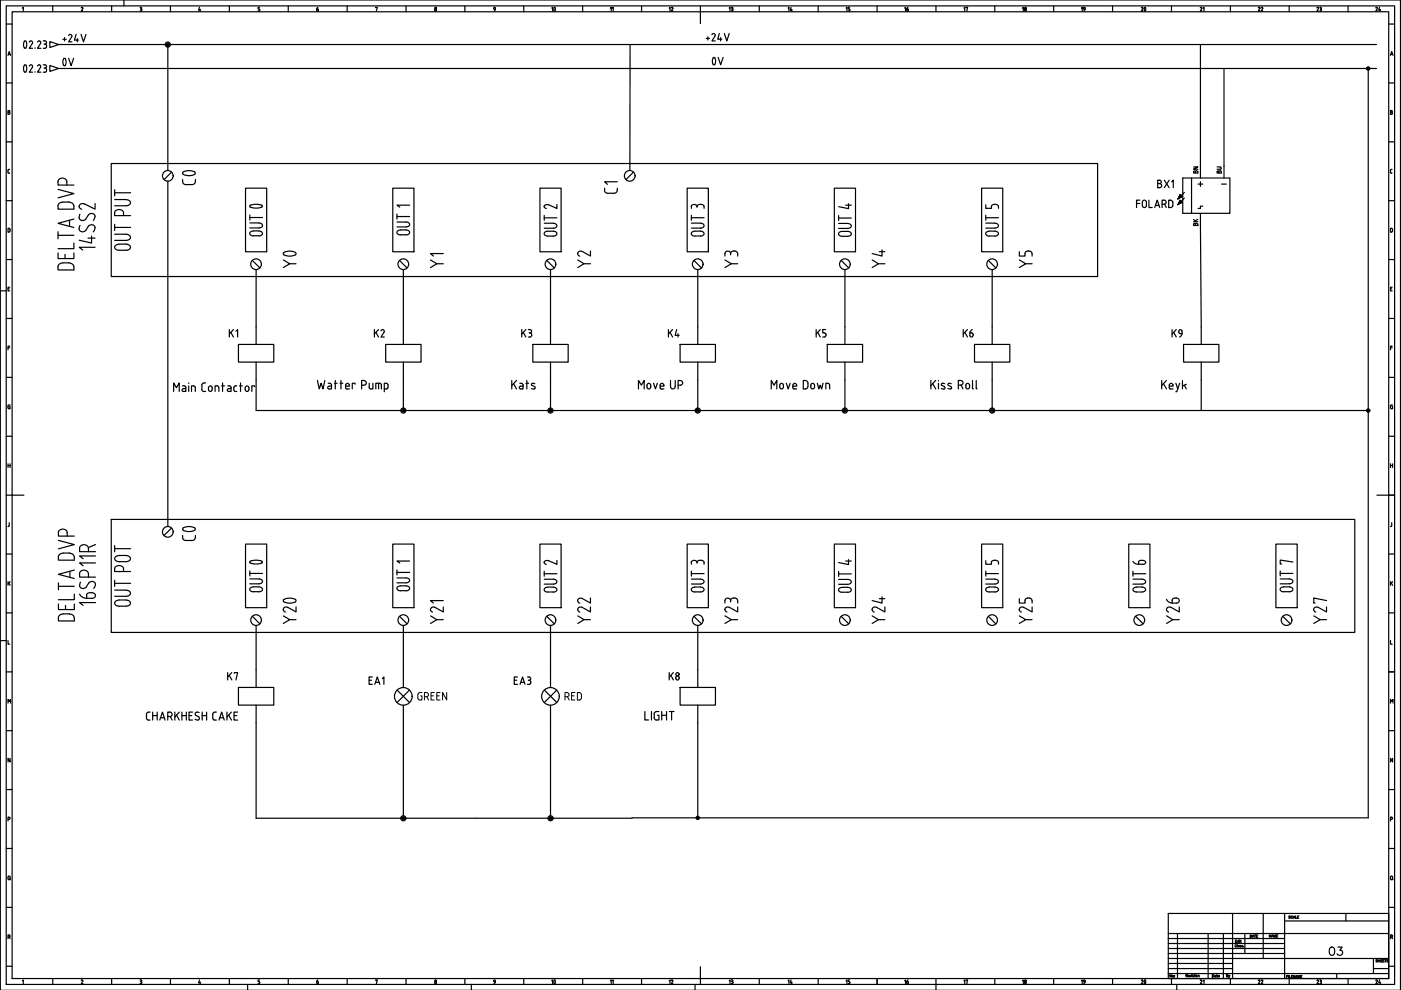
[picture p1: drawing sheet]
<svg xmlns="http://www.w3.org/2000/svg" width="297mm" height="210mm" viewBox="0 0 297 210" stroke-linecap="round" stroke-linejoin="round" font-family="sans-serif">
<!-- layer: 035 -->
<g fill="none" stroke="#000" stroke-width=".25">
<path d="M1.3 5.1h1.3M1.3 17.6h1.3M2.6 2.5h291.8v205h-291.8zM4.8 1.7l.1-.2v.8M11.2 1.2v1.3M17.2 1.7l.2-.2 .2 .1-.4 .7h.4M23.7 1.2v1.3M26.3 0v1.2M29.7 1.5h.2M29.7 2.3h.2M29.8 1.9h.1M29.9 1.5l.1 .2-.1 .2 .2 .3-.2 .1"/>
<path d="M36.1 1.2v1.3M42.3 1.5l-.2 .7h.5M42.4 2v.3M48.6 1.2v1.3M54.7 2.3h.2M54.9 1.9l.2 .2-.2 .2M55 1.5h-.3v.4h.2M61.1 1.2v1.3M73.6 1.2v1.3M79.6 1.6l.4-.1-.2 .8M86.1 1.2v1.3M98.6 1.2v1.3"/>
<path d="M111 1.2v1.3M123.5 1.2v1.3M136 1.2v1.3M148.5 1.2v1.3M161 1.2v1.3M173.5 1.2v1.3M186 1.2v1.3M198.4 1.2v1.3M210.9 1.2v1.3M223.4 1.2v1.3M235.9 1.2v1.3M248.4 1.2v1.3"/>
<path d="M260.9 1.2v1.3M273.3 1.2v1.3M285.8 1.2v1.3M294.4 5.1h1.3M294.4 17.6h1.3M1.3 30.1h1.3M1.9 35.9l-.2 .1v.5l.2 .2M1.9 36.7h.1M1.9 35.9h.1M294.4 30.1h1.3M294.8 23.4l.4 .2-.2 .2 .2 .2-.2 .2h-.2zM294.8 23.8h.2"/>
<path d="M295 35.9l-.1 .1-.1 .5 .2 .2M295 36.7h.2M295 35.9h.2M1.3 42.5h1.3M1.3 55h1.3M294.4 42.5h1.3M294.4 55h1.3M295 48.4l.3 .2-.1 .5-.2 .1M295 48.4h-.2v.8h.2M.1 61.7h1.2M1.3 67.5h1.3M1.7 61.2h.3"/>
<path d="M1.7 73.7h.4M2.1 60.9h-.4v.8h.4M2.1 73.4h-.4v.8M294.4 67.5h1.3M294.8 61.2h.3M294.8 73.7h.4M295.2 60.9h-.4v.8h.4M295.2 73.4h-.4v.8M1.3 80h1.3M1.3 92.5h1.3M294.4 80h1.3M294.4 92.5h1.3"/>
<path d="M294.8 98.3v.8M294.8 98.7h.5M295.1 86.2h.2v.5l-.4-.1-.1-.2M295.3 85.9h-.4l-.1 .5M295.3 98.3v.8M1.3 105h1.3M1.3 117.5h1.3M1.7 111.6h.1M2 110.8v.6M2 111.5l-.2 .1M294.4 105h1.3M294.4 117.5h1.3"/>
<path d="M294.8 111.6h.1M295.1 110.8v.6M295.1 111.5l-.2 .1M.1 135.8h1.2M1.3 129.9h1.3M1.7 135.8v.8h.4M294.4 129.9h1.3M294.8 135.8v.8h.4M294.8 123.3v.8M295 123.6l.3 .5M295.3 123.3l-.5 .5M1.3 142.5h1.3"/>
<path d="M1.3 154.9h1.3M294.4 142.5h1.3M294.4 154.9h1.3M1.3 167.4h1.3M1.3 179.9h1.3M294.4 167.4h1.3M294.4 179.9h1.3M294.8 173.7l.4-.1v-.3l-.4-.1v.9M295.3 160.8v.8l-.5-.8v.8M1.3 192.4h1.3M1.7 198.7h.2M1.9 198.7l.2-.2v-.2l-.4-.1v.8"/>
<path d="M2 198.7l.1 .3M247.7 199h24.7M249.6 197.9v9.6M256.1 197.9v9.6M259.4 197.9v9.6M263.9 197.9v4.3M267.8 193.7v9.5M272.4 195.3h22M285.4 193.7v1.6M294.4 192.4h1.3M294.8 198.7h.2M295 198.7l.3-.2-.1-.2-.4-.1v.8"/>
<path d="M295.1 198.7l.2 .3M.1 210v-210h296.8v210M1.3 204.9h1.3M4.8 207.9l.1-.1v.8M11.2 207.5v1.2M17.2 207.9l.2-.1 .2 .1-.4 .7h.4M23.7 207.5v1.2M29.7 207.8h.2M29.7 208.6h.2M29.8 208.1h.1M29.9 207.8l.1 .2-.1 .1M29.9 208.1l.1 .2"/>
<path d="M30 208.4l-.1 .2M30.1 208.3v.1M36.1 207.5v1.2M42.3 207.8l-.2 .6h.5M42.4 208.2v.4M48.6 207.5v1.2M52.5 208.7v1.3M54.7 208.6h.2M54.9 208.1l.2 .2M55 207.8h-.3v.3h.2M55.1 208.4l-.2 .2M55.1 208.3v.1"/>
<path d="M61.1 207.5v1.2M67.1 208.4l.2 .2 .2-.2M67.2 208.1l.3 .2M67.2 208.1v.3M67.4 207.8l-.3 .3M67.5 208.3v.1M73.6 207.5v1.2M79.6 207.9l.4-.1-.2 .8M86.1 207.5v1.2M92.2 208.3l.1-.2 .2 .2M92.2 208.4l.1 .2 .2-.2M92.2 208.3v.1"/>
<path d="M92.5 208.3v.1M98.6 207.5v1.2M99.9 208.7v1.3M105 208.2l-.2 .4M105 208.2v-.4h-.3v.4h.3M111 207.5v1.2M123.5 207.5v1.2M136 207.5v1.2M147.4 208.7v1.3M148.5 207.5v1.2M161 207.5v1.2M173.5 207.5v1.2"/>
<path d="M186 207.5v1.2M198.4 207.5v2.5M210.9 207.5v1.2M223.4 207.5v1.2M235.9 207.5v1.2M247.7 203.2h13.6M247.7 204.3h13.6M247.7 205.4h13.6M247.7 202.2h24.7M247.7 201.1h24.7M247.7 200h24.7M247.7 206.4h46.7"/>
<path d="M248.4 207.5v1.2M249.5 208.7v1.3M273.3 207.5v1.2M283.4 206.4v1.1M285.8 207.5v1.2M294.5 204.9h1.2"/>
<circle cx="92.3" cy="2.1" r=".21"/>
<circle cx="92.3" cy="1.7" r=".18"/>
<circle cx="92.3" cy="208" r=".18"/>
</g>
<!-- layer: 07 -->
<path d="M1.3 1.2h294.4v207.5h-294.4zM148.5 2.5v2.5M2.6 105h2.5M291.9 105h2.5M247.7 193.7h46.7v13.8h-46.7zM247.7 197.9h46.7M261.3 193.7v13.8M272.4 193.7v13.8M148.5 205v2.5M261.3 203.2h33.1M291.2 203.2v3.2" fill="none" stroke="#000" stroke-width=".25"/>
<!-- layer: 025 -->
<g fill="none" stroke="#000" stroke-width=".25">
<path d="M261.9 199.5h.2M262.2 199.3h-.3v.5h.3M262.6 199.5a.16 .16 0 0 0-.2 .2 .16 .16 0 0 0 .2 .1v-.1M262.6 199.3v.5M262.8 199.3h.1M262.8 199.5v.3M263 199.5h.2M263 199.3l.2 .5M265.1 198.2l.3 .2-.1 .3h-.2zM265.5 198.7l.2-.5 .2 .5M265.6 198.6h.2M265.9 198.2h.4"/>
<path d="M266.1 198.2v.5M266.4 198.5h.2M266.7 198.2h-.3v.5h.3M269.5 198.2v.5l-.4-.5v.5M269.6 198.7l.2-.5 .1 .5M269.6 198.5h.3M270.1 198.7v-.5l.2 .5 .2-.5v.5M270.6 198.4h.2M270.9 198.2h-.3v.5h.3M273.6 194.3l-.3-.1 .3 .4h-.4M274.1 194.3l-.2-.1-.2 .2 .1 .3 .3-.1M274.2 194.7l.2-.5 .2 .5"/>
<path d="M274.2 194.5h.3M274.7 194.2v.5h.3M275.1 194.4h.2M275.4 194.2h-.3v.5h.3M248.4 206.7v.5l-.4-.5v.5M249 206.8h.1M249 207.1h.1M251.5 206.8h.2l.1-.1-.3-.1v.5M251.6 206.8l.2 .3M251.9 206.9h.3l-.1-.1a.16 .16 0 0 0-.2 .2 .16 .16 0 0 0 .3 .1v-.1M252.3 206.8l.2 .3 .1-.3M257.8 206.9v-.1a.18 .18 0 0 0-.3 .2 .16 .16 0 0 0 .3 .1"/>
<path d="M257.8 206.8v.4M257.9 206.8h.2M258 206.7l.1 .5M262.2 200.4a.18 .18 0 0 0-.2-.1 .18 .18 0 0 0-.2 .2v.1a.18 .18 0 0 0 .2 .2 .18 .18 0 0 0 .2-.1M262.4 200.6l.2-.1v.3M262.4 200.3v.5M262.8 200.6h.3l-.1-.1a.16 .16 0 0 0-.2 .1 .16 .16 0 0 0 .1 .2 .16 .16 0 0 0 .2-.1M263.5 200.5a.17 .17 0 0 0-.3 .1 .18 .18 0 0 0 .3 .2v-.1M263.7 200.7h.1M272.8 207.1h.2M273.1 206.8h-.3v.5M273.2 206.8v.5"/>
<path d="M273.4 206.8v.5h.3M273.8 207.1h.2M274.1 206.8h-.3v.5h.3M274.6 206.8v.5l-.4-.5v.5M274.7 207.3l.2-.5 .2 .5M274.8 207.2h.2M275.2 207.3v-.5l.2 .5 .2-.5v.5M275.8 207.1h.2M276.1 206.8h-.3v.5h.3M292 203.5h-.3l.3 .3-.1 .2-.2-.1M292.2 203.5v.5M292.2 203.7h.4"/>
<path d="M292.6 203.5v.5M292.7 203.7h.2M293.1 203.5h-.4v.5h.4M293.2 203.7h.2M293.5 203.5h-.3v.5h.3M293.6 203.5h.3M293.7 203.5v.5M294.3 203.5h-.3l.3 .3-.1 .2-.2-.1"/>
<circle cx="248.7" cy="207" r=".16"/>
</g>
<g fill="none" stroke="#000" stroke-width=".25">
<path d="M12.5 9.4h279.3M12.5 14.5h279.3M35.6 9.4v26.8M254.5 9.4v25.8M259.5 14.5v20.7M290.1 14.5v72.5h-79.7M54.3 57.1v12.2M85.5 57.1v12.2M116.7 57.1v12.2M147.9 57.1v12.2M179.1 57.1v12.2M210.4 57.1v12.2"/>
<path d="M254.5 47.7l.2 21.6M54.3 80.5v6.5h156.1v-6.5M85.5 80.5v6.5M116.7 80.5v6.5M147.9 80.5v6.5M179.1 80.5v6.5M254.7 80.5v6.5M290.1 87v86.4h-156.1M54.3 132.6v9.4M85.5 132.6v9.4M116.7 132.6v9.4M147.9 132.6v9.4"/>
<path d="M54.3 153.2v20.3h31.2M85.5 153.2v20.3h31.2M116.7 153.2v20.3h17.3M147.9 153.2v20.2"/>
</g>
<!-- layer: SYMS -->
<g fill="none" stroke="#000" stroke-width=".25">
<path d="M23.6 34.7h209.1v23.9h-209.1zM52.1 39.9h4.4v13.5h-4.4zM83.3 39.9h4.5v13.5h-4.5zM114.5 39.9h4.5v13.5h-4.5zM134.3 36.5l-1.6 1.6M145.7 39.9h4.5v13.5h-4.5zM176.9 39.9h4.5v13.5h-4.5zM208.1 39.9h4.5v13.5h-4.5zM250.8 37.7h10v7.5h-10zM252.6 37.7v7.5M254 39h1M254.5 38.5v1"/>
<path d="M259 39h1M53.5 55.2l1.6 1.6M84.7 55.2l1.6 1.6M115.9 55.2l1.6 1.6M147.1 55.2l1.6 1.6M178.4 55.2l1.5 1.6M209.6 55.2l1.5 1.6M255 43.7h-.5v.5h-.5M50.6 73h7.4v3.8h-7.4zM54.3 69.3v3.7M54.3 76.8v3.7M81.8 73h7.5v3.8h-7.5z"/>
<path d="M85.5 69.3v3.7M85.5 76.8v3.7M113 73h7.5v3.8h-7.5zM116.7 69.3v3.7M116.7 76.8v3.7M144.2 73h7.5v3.8h-7.5zM147.9 69.3v3.7M147.9 76.8v3.7M175.4 73h7.5v3.8h-7.5zM179.1 69.3v3.7M179.1 76.8v3.7M206.6 73h7.5v3.8h-7.5z"/>
<path d="M210.4 69.3v3.7M210.4 76.8v3.7M250.9 73h7.5v3.8h-7.5zM254.7 69.3v3.7M254.7 76.8v3.7M23.6 110.1h263.6v24h-263.6zM52.1 115.4h4.4v13.4h-4.4zM83.3 115.4h4.5v13.4h-4.5zM114.5 115.4h4.5v13.4h-4.5zM145.7 115.4h4.5v13.4h-4.5zM176.9 115.4h4.5v13.4h-4.5zM208.1 115.4h4.5v13.4h-4.5z"/>
<path d="M239.3 115.4h4.5v13.4h-4.5zM270.5 115.4h4.5v13.4h-4.5zM53.5 130.7l1.6 1.6M84.7 130.7l1.6 1.6M115.9 130.7l1.6 1.6M147.1 130.7l1.6 1.6M178.4 130.7l1.5 1.6M209.6 130.7l1.5 1.6M240.8 130.7l1.6 1.6M272 130.7l1.6 1.6M50.6 145.8h7.4v3.7h-7.4zM54.3 142v3.8"/>
<path d="M54.3 149.5v3.7M84.2 146.3l2.6 2.6M85.5 142v3.8M85.5 149.5v3.7M86.8 146.3l-2.6 2.6M115.4 146.3l2.7 2.6M116.7 142v3.8M116.7 149.5v3.7M118.1 146.3l-2.7 2.6M144.2 145.8h7.5v3.7h-7.5zM147.9 142v3.8M147.9 149.5v3.7"/>
<circle cx="35.6" cy="9.5" r=".54"/>
<circle cx="35.6" cy="9.5" r=".33"/>
<circle cx="35.6" cy="9.5" r=".16"/>
<circle cx="290.1" cy="14.5" r=".35"/>
<circle cx="290.1" cy="14.5" r=".12"/>
<circle cx="290.1" cy="14.5" r=".22"/>
<circle cx="133.5" cy="37.3" r="1.13"/>
<circle cx="54.3" cy="56" r="1.13"/>
<circle cx="85.5" cy="56" r="1.13"/>
<circle cx="116.7" cy="56" r="1.13"/>
<circle cx="147.9" cy="56" r="1.13"/>
<circle cx="179.1" cy="56" r="1.13"/>
<circle cx="210.4" cy="56" r="1.13"/>
<circle cx="85.5" cy="87" r=".54"/>
<circle cx="85.5" cy="87" r=".33"/>
<circle cx="85.5" cy="87" r=".16"/>
<circle cx="116.7" cy="87" r=".54"/>
<circle cx="116.7" cy="87" r=".33"/>
<circle cx="116.7" cy="87" r=".16"/>
<circle cx="147.9" cy="87" r=".54"/>
<circle cx="147.9" cy="87" r=".33"/>
<circle cx="147.9" cy="87" r=".16"/>
<circle cx="179.1" cy="87" r=".54"/>
<circle cx="179.1" cy="87" r=".33"/>
<circle cx="179.1" cy="87" r=".16"/>
<circle cx="210.4" cy="87" r=".54"/>
<circle cx="210.4" cy="87" r=".33"/>
<circle cx="210.4" cy="87" r=".16"/>
<circle cx="290.1" cy="87" r=".35"/>
<circle cx="290.1" cy="87" r=".12"/>
<circle cx="290.1" cy="87" r=".22"/>
<circle cx="54.3" cy="131.5" r="1.13"/>
<circle cx="85.5" cy="131.5" r="1.13"/>
<circle cx="116.7" cy="131.5" r="1.13"/>
<circle cx="147.9" cy="131.5" r="1.13"/>
<circle cx="179.1" cy="131.5" r="1.13"/>
<circle cx="210.4" cy="131.5" r="1.13"/>
<circle cx="241.6" cy="131.5" r="1.13"/>
<circle cx="272.8" cy="131.5" r="1.13"/>
<circle cx="85.5" cy="147.6" r="1.87"/>
<circle cx="116.7" cy="147.6" r="1.87"/>
<circle cx="85.5" cy="173.5" r=".54"/>
<circle cx="85.5" cy="173.5" r=".33"/>
<circle cx="85.5" cy="173.5" r=".16"/>
<circle cx="116.7" cy="173.5" r=".54"/>
<circle cx="116.7" cy="173.5" r=".33"/>
<circle cx="116.7" cy="173.5" r=".16"/>
<circle cx="147.9" cy="173.4" r=".35"/>
<circle cx="147.9" cy="173.4" r=".12"/>
<circle cx="147.9" cy="173.4" r=".22"/>
</g>
<!-- layer: TAGS -->
<g fill="none" stroke="#000" stroke-width=".25">
<path d="M24.3 49.7h2.4a.73 .73 0 0 1 .9 .9l-.9 .4h-2.4M24.3 40.2v1.3M24.3 47.6v1.3M24.3 48.2h3.4M24.3 42.3h2.4M24.3 40.9h3.4M25.2 51.8a.73 .73 0 0 0-.8 .9l.8 .4M25.3 51.8h1.4M26.2 45.7v-.6a1.01 1.01 0 0 0-.9-.7 1.01 1.01 0 0 0-1 .7v.6h3.4M26.7 51.8a.73 .73 0 0 1 .9 .9l-.5 .3-1.8 .1M26.7 42.3a.73 .73 0 0 1 .9 .9l-.9 .4h-2.4M53 45.6v1.1"/>
<path d="M53 48.3h1.9M53 47.3h1.9M53 46.1h2.7M53 43.6l.6-.2 .9-.1 1 .2 .1 .2a2.37 2.37 0 0 1-2.7 0zM53.7 50h1.2M54.9 49h-1.2a.55 .55 0 0 0-.8 .5 .55 .55 0 0 0 .8 .5M84.2 45.4v1M84.2 48.1h1.9M84.2 47.1h1.9M84.2 45.9h2.7M84.9 49.8h1.2M86.1 48.8a.55 .55 0 0 1 .8 .5 .55 .55 0 0 1-.8 .5"/>
<path d="M86.1 47.1a.55 .55 0 0 1 .8 .5 .55 .55 0 0 1-.8 .5M86.1 48.7l-1.2 .1a.55 .55 0 0 0-.8 .5 .55 .55 0 0 0 .8 .5M86.9 43.5h-2.7l.6 .4M115.4 45.7v1M115.4 48.4h1.9M115.4 47.3h1.9M115.4 46.2h2.7M117.3 49a.55 .55 0 0 1 .8 .5 .55 .55 0 0 1-.8 .6M117.3 47.3a.55 .55 0 0 1 .8 .6 .55 .55 0 0 1-.8 .5M117.3 49h-1.2a.55 .55 0 0 0-.7 .5 .55 .55 0 0 0 .7 .6h1.2M118.1 43.3v.9l-1.8-.8a.49 .49 0 0 0-.7 0 .49 .49 0 0 0 0 .7l.2 .1M146.6 47.3h1.9a.55 .55 0 0 1 .8 .5 .55 .55 0 0 1-.8 .6h-1.9"/>
<path d="M146.6 43.8v.4M146.6 45.6v1.1M146.6 46.2h2.7M147.3 49a.55 .55 0 0 0-.7 .5 .55 .55 0 0 0 .7 .6M147.3 49h1.2M147.8 43.8v.2M148.4 43.3l-.3 .1-.3 .4a.65 .65 0 0 0-.6-.5 .65 .65 0 0 0-.6 .5M148.4 43.3h.3M148.5 49a.55 .55 0 0 1 .8 .5 .55 .55 0 0 1-.8 .6l-1.2-.1M148.7 43.3l.3 .1 .3 .4M149.3 43.8v.4M177.8 47.4h1.9a.55 .55 0 0 1 .8 .5 .55 .55 0 0 1-.8 .5h-1.9"/>
<path d="M177.8 45.7v1.1M177.8 46.2h2.7M178.5 49.1a.55 .55 0 0 0-.7 .5 .55 .55 0 0 0 .7 .5M178.5 49.1h1.2a.55 .55 0 0 1 .8 .5 .55 .55 0 0 1-.8 .5h-1.2M179.3 43.5h1.2M179.9 43.2v1l-2.1-.4M209 47.3h1.9a.55 .55 0 0 1 .8 .5 .55 .55 0 0 1-.8 .6h-1.9M209 43.4v.8h1.2v-.4M209 45.6v1.1M209 46.2h2.7M209.7 49a.55 .55 0 0 0-.7 .5 .55 .55 0 0 0 .7 .6l1.3-.1a.55 .55 0 0 0 .7-.5 .55 .55 0 0 0-.8-.5M209.7 49h1.3"/>
<path d="M210.8 43.3l-.3 .1-.3 .4M210.8 43.3h.3M211.1 43.3l.3 .1 .3 .4M211.7 43.8v.4M24.3 115.7v1.3M24.3 116.3h3.4M25.2 117.8a.73 .73 0 0 0-.8 .9l.8 .4M25.3 117.8h1.4a.73 .73 0 0 1 .9 .9l-.5 .3-1.8 .1M53.1 119l1.4-.2 1 .2M53.1 119l-.1 .3 .6 .2 .9 .1 1-.2M86.9 119h-2.7l.6 .4M118.1 118.8v.9l-1.8-.8a.49 .49 0 0 0-.7 0 .49 .49 0 0 0 0 .7l.2 .1"/>
<path d="M146.6 119.2a.65 .65 0 0 1 .6-.4 .65 .65 0 0 1 .6 .4M146.6 119.2v.4M147.8 119.2a.79 .79 0 0 1 .9-.4 .79 .79 0 0 1 .6 .8M147.8 119.2v.2M179.3 119h1.2M179.9 118.6v1.1l-2.1-.4M209 118.9v.7h1.2v-.4a.86 .86 0 0 1 1.5 0v.4M240.2 119a1.4 1.4 0 0 0 1.2 .7M242 118.8l-.5 .1-.1 .3M242 118.8h.3M242.3 118.8l.5 .2 .1 .2-.3 .4h-1.2v-.4M274.1 119.2l-2.7-.5v.9h.3"/>
<path d="M24.3 125.1h2.4M24.3 123.7h3.4M24.3 123v1.3M25.2 127.2a.73 .73 0 0 0-.8 .9l.8 .4M25.3 127.2h1.4a.73 .73 0 0 1 .9 .9l-.5 .4h-1.8M26.2 121.2v-.6a1.01 1.01 0 0 0-.9-.7 1.01 1.01 0 0 0-1 .6v.7h3.4M26.7 125.1a.73 .73 0 0 1 .9 .9l-.9 .4h-2.4M53 123.8h1.9M53 122.7h1.9M53 121.6h2.7M53 121.1v1M53.7 124.4a.55 .55 0 0 0-.8 .6 .55 .55 0 0 0 .8 .5h1.2"/>
<path d="M53.7 124.4h1.2M84.2 123.6h1.9M84.2 122.5h1.9M84.2 121.4h2.7M84.2 120.8v1.1M84.9 124.2a.55 .55 0 0 0-.8 .5 .55 .55 0 0 0 .8 .6l1.2-.1M84.9 124.2h1.2M86.1 124.2a.55 .55 0 0 1 .8 .5 .55 .55 0 0 1-.8 .6M86.1 122.5a.55 .55 0 0 1 .8 .6 .55 .55 0 0 1-.8 .5M115.4 123.8h1.9M115.4 122.8h1.9M115.4 121.6h2.7"/>
<path d="M115.4 121.1v1.1M116.1 124.5a.55 .55 0 0 0-.7 .5 .55 .55 0 0 0 .7 .5h1.2M116.1 124.5h1.2M117.3 124.5a.55 .55 0 0 1 .8 .5 .55 .55 0 0 1-.8 .5M117.3 122.8a.55 .55 0 0 1 .8 .5 .55 .55 0 0 1-.8 .5M146.6 122.8h1.9a.55 .55 0 0 1 .8 .5 .55 .55 0 0 1-.8 .5h-1.9M146.6 121.6h2.7M146.6 121.1v1.1M147.3 124.5a.55 .55 0 0 0-.7 .5 .55 .55 0 0 0 .7 .5M147.3 124.5h1.2a.55 .55 0 0 1 .8 .5 .55 .55 0 0 1-.8 .5h-1.2M177.8 122.9h1.9a.55 .55 0 0 1 .8 .5 .55 .55 0 0 1-.8 .5h-1.9M177.8 121.7h2.7"/>
<path d="M177.8 121.2v1M178.5 124.5a.55 .55 0 0 0-.7 .6 .55 .55 0 0 0 .7 .5M178.5 124.5h1.3M179.7 124.5a.55 .55 0 0 1 .8 .6 .55 .55 0 0 1-.8 .5h-1.2M209 122.8h1.9a.55 .55 0 0 1 .8 .5 .55 .55 0 0 1-.8 .5h-1.9M209 121.6h2.7M209 121.1v1.1M209.2 124.6l1.7-.1a.55 .55 0 0 1 .8 .5 .55 .55 0 0 1-.7 .5h-1.3a.52 .52 0 0 1-.6-.2 .52 .52 0 0 1 .1-.7zM240.2 123.8h2M240.2 122.8h2M240.2 121.6h2.7M240.2 121.1v1.1"/>
<path d="M242.1 124.5a.55 .55 0 0 1 .8 .5 .55 .55 0 0 1-.8 .5M242.1 122.8a.55 .55 0 0 1 .8 .5 .55 .55 0 0 1-.8 .5M242.2 124.5h-1.2a.55 .55 0 0 0-.8 .5 .55 .55 0 0 0 .8 .5h1.2M271.4 123.8h2M271.4 122.7h2M271.4 121.6h2.7M271.4 121.1v1M272.2 124.4a.55 .55 0 0 0-.8 .6 .55 .55 0 0 0 .8 .5h1.2M272.2 124.4h1.2M273.4 124.4a.55 .55 0 0 1 .7 .6 .55 .55 0 0 1-.7 .5M273.4 122.7a.55 .55 0 0 1 .7 .6 .55 .55 0 0 1-.7 .5"/>
</g>
<!-- layer: MISC -->
<g fill="none" stroke="#000" stroke-width=".25">
<path d="M12.3 38.5a.97 .97 0 0 1 .9-.7 .97 .97 0 0 1 1 .7M12.3 38.5v.7h3.4M14.2 38.5v.7M12.3 53.6v1.2h3.4v-1.2M12.3 40.2l3.4 .8-3.4 1M12.3 49.9h3.4M12.3 49.1v1.5M13.3 55.8a.94 .94 0 0 0-1 .8v.6h3.4v-.6M13.3 42.9a.94 .94 0 0 0-1 .8v.6h3.4v-.6M13.3 55.7h1.3M13.3 42.8h1.3M13.8 53.9v.9"/>
<path d="M14.6 55.8a.94 .94 0 0 1 1 .8M14.6 42.9a.94 .94 0 0 1 1 .8M14.7 46.7v1.3M15.7 51.5v1.2h-3.4M15.7 46.4l-3.4 .9 3.4 .9M17 47.8a.8 .8 0 0 0 0 1.2 .8 .8 0 0 0 1.2-.2M17 45.4a.8 .8 0 0 0 0 1.2 .8 .8 0 0 0 1.2-.2M18.7 50.5h1.5M18.7 48a.81 .81 0 0 1 1.3-.1 .81 .81 0 0 1-.2 1.3M18.7 45.6a.8 .8 0 0 1 1.3-.1 .8 .8 0 0 1-.2 1.2M18.7 48l-.5 .8M18.7 45.6l-.5 .8"/>
<path d="M19.4 50v1.5l-2.6-.6M20.2 52.4h-3.4l.7 .6M20.2 43.1v1.2l-2.3-1a.65 .65 0 0 0-1 .1 .65 .65 0 0 0 .4 1M16.9 116.2v.8h3.3M20.2 119.4h-3.3l.7 .6M20.2 117.9h-3.3l.7 .6M20.2 115.5l-1.4 .6M16.9 121.6v.8h3.3M18.4 126.9h1.1M18.8 123.6a.8 .8 0 0 1 1.3-.1 .8 .8 0 0 1-.2 1.3M19.1 125.7a.7 .7 0 0 1 .9 .1 .7 .7 0 0 1 0 .9l-.5 .2M20.2 127.8h-3.3l.7 .6"/>
</g>
<!-- layer: DESC -->
<g fill="none" stroke="#000" stroke-width=".25">
<path d="M36.8 83v-1.8l.6 1 .6-1v1.8M38.7 81.8l.5 .1 .2 .3v.8h-.5a.3 .3 0 0 1-.3-.3 .3 .3 0 0 1 .3-.3h.5M40 81.2v.1M40 81.8v1.2M40.6 83v-1.2l.7 .2 .1 1M42.8 82.6l.2 .4h.6M42.8 81.7v.8M43.6 81.2l-.6 .1-.2 .4M44.3 82a.39 .39 0 0 1 .4-.2 .39 .39 0 0 1 .3 .4v.4a.39 .39 0 0 1-.4 .4 .39 .39 0 0 1-.4-.4zM46 81.8l.3 .2 .1 1M46 81.8h-.4v1.2M47 81.8h.6"/>
<path d="M47.2 81.2v1.8M48.3 81.8l.5 .1 .2 .3v.8h-.5a.3 .3 0 0 1-.3-.3 .3 .3 0 0 1 .3-.3h.5M49.6 82.7l.2 .3h.4M50.2 81.8l-.6 .2v.7M50.8 81.8h.6M51 81.2v1.8M52 82a.39 .39 0 0 1 .5-.2 .39 .39 0 0 1 .3 .4v.4a.39 .39 0 0 1-.4 .4 .39 .39 0 0 1-.4-.4zM54 82v-.2h-.6v1.2M67.3 80.7l.4 1.8 .4-1.2 .4 1.2 .4-1.8M69.6 81.3h.3M69.9 81.3l.3 .2 .1 1h-.5a.3 .3 0 0 1-.3-.3 .3 .3 0 0 1 .3-.3h.5M70.9 81.3h.6"/>
<path d="M71.1 80.7v1.8M72.1 81.3h.6M72.3 80.7v1.8M73.3 82.2l.1 .2 .7 .1M74.1 81.7a.39 .39 0 0 0-.4-.4 .39 .39 0 0 0-.4 .4v.5M74.1 81.7v.2h-.8M75.3 81.5v-.2h-.6v1.2M76.7 81.7h.5a.51 .51 0 0 0 .5-.5 .51 .51 0 0 0-.5-.5h-.5v1.8M78.3 81.3v.8M79.1 81.3v1.2l-.7-.1-.1-.3M79.7 82.5v-1.2h.8l.3 .2 .1 1M80.3 81.3v1.2"/>
<path d="M81.5 82.5h.4M81.9 81.3l.3 .2 .1 .6-.4 .4M81.9 81.3h-.4v1.8M108.5 80.7v1.8M108.9 81.3l.6 1.2M109.5 80.7l-1 1.1M110.2 81.3h.5l.2 .3v.9h-.5a.3 .3 0 0 1-.3-.3 .3 .3 0 0 1 .3-.3h.5M111.5 81.3h.6M111.7 80.7v1.8M112.7 82.4l.6 .1M112.8 81.7l.6 .3M113.3 82l.2 .3-.3 .2"/>
<path d="M113.4 81.4l-.6-.1v.4M135.4 82.5v-1.8l.6 1 .6-1v1.8M137.2 81.5a.39 .39 0 0 1 .5-.2 .39 .39 0 0 1 .3 .4v.4a.39 .39 0 0 1-.4 .4 .39 .39 0 0 1-.4-.4zM138.6 81.3l.4 1.2 .4-1.2M139.9 82.2l.2 .2 .7 .1M140.7 81.7a.39 .39 0 0 0-.3-.4 .39 .39 0 0 0-.4 .4v.5M140.8 81.7v.2h-.8M142.2 80.7v1.3a.5 .5 0 0 0 .5 .5 .5 .5 0 0 0 .5-.5v-1.3M143.8 81.7h.5M144.2 80.7a.5 .5 0 0 1 .5 .5 .5 .5 0 0 1-.5 .5M144.3 80.7h-.5v1.8M163.5 82.5v-1.8l.6 1 .6-1v1.8"/>
<path d="M165.4 81.5a.39 .39 0 0 1 .4-.2 .39 .39 0 0 1 .3 .4v.4a.39 .39 0 0 1-.4 .4 .39 .39 0 0 1-.4-.4zM166.7 81.3l.4 1.2 .4-1.2M168.1 82.2l.1 .2 .7 .1M168.9 81.7a.39 .39 0 0 0-.4-.4 .39 .39 0 0 0-.4 .4v.5M168.9 81.7v.2h-.8M170.7 80.7l.5 .3 .1 .9M170.8 80.7h-.5v1.8h.5M171.3 81.9l-.3 .5-.3 .1M172 81.5a.39 .39 0 0 1 .4-.2 .39 .39 0 0 1 .3 .4v.4a.39 .39 0 0 1-.4 .4 .39 .39 0 0 1-.4-.4zM173.3 81.3l.3 1.2 .3-.8 .3 .8 .3-1.2M175.9 81.6l-.2-.3h-.6v1.2M175.9 81.6v.9"/>
<path d="M197.4 80.7v1.8M197.8 81.3l.6 1.2M198.4 80.7l-1 1.1M199 80.7v.1M199 81.3v1.2M200.3 81.4l-.5-.1-.2 .2 .1 .2 .6 .4v.3h-.7M201.7 81.4l-.5-.1-.2 .2 .1 .2 .6 .4v.3h-.7M203.2 81.7h.5a.5 .5 0 0 0 .5-.5 .5 .5 0 0 0-.5-.5h-.5v1.8M203.8 81.7l.4 .8M204.8 81.7a.39 .39 0 0 1 .4-.4 .39 .39 0 0 1 .4 .4v.4a.4 .4 0 0 1-.4 .4 .4 .4 0 0 1-.4-.4M204.8 81.7v.4M206.2 80.7v1.6l.2 .2"/>
<path d="M207 80.7v1.6l.2 .2M246.3 80.7v1.8M246.7 81.3l.6 1.2M247.3 80.7l-1 1.1M247.9 81.9h.8a.42 .42 0 0 0-.3-.6 .42 .42 0 0 0-.5 .4v.5l.1 .2 .7 .1M249.3 81.3l.4 1.2M250.1 81.3l-.6 1.8h-.2M250.7 80.7v1.8M251.1 81.7l.4 .8M251.5 81.5l-.8 .4M31.1 151.4v.9M31.1 152.3l.2 .3 .5 .1"/>
<path d="M31.5 151l-.4 .2v.2M31.5 151h.3M32.4 151v1.7M32.4 151.7h.9M33.3 151v1.7M33.9 152.7l.5-1.7 .6 1.7M34 152.2h.8M35.6 151.9h.4a.48 .48 0 0 0 .5-.4 .48 .48 0 0 0-.5-.5h-.4v1.7M36.1 151.9l.4 .8M37.1 151v1.7M37.4 151.6l.6 1.1M38 151l-.9 1"/>
<path d="M38.6 151.7h.9M38.6 151v1.7M39.5 151v1.7M40.1 151.7h.5M40.8 151h-.7v1.7h.7M41.7 151l-.3 .1v.4l.7 .5a.43 .43 0 0 1 .1 .6 .43 .43 0 0 1-.7 0l-.1-.1M41.7 151l.5 .1M42.9 151.7h.9M42.9 151v1.7M43.8 151v1.7M45.1 152.3l.2 .3 .6 .1M45.1 151.4v.9"/>
<path d="M45.5 151l-.3 .2-.1 .2M45.5 151h.4M46.4 152.7l.6-1.7 .5 1.7M46.6 152.2h.8M48.1 151v1.7M48.5 151.6l.6 1.1M49.1 151l-1 1M49.6 151.7h.6M50.4 151h-.8v1.7h.8M136.7 150.9v1.8h.8M138.1 150.9v1.8M139.7 150.9h-.8a1.46 1.46 0 0 0-.1 1.5l.1 .2 .8 .1v-1h-.3"/>
<path d="M140.3 150.9v1.8M140.3 151.7h1M141.3 150.9v1.8M141.9 150.9h1M142.4 150.9v1.8"/>
</g>
<!-- layer: 0 -->
<path d="M133.6 9.4l-.1 26.8M35.6 38.4v73.2" fill="none" stroke="#000" stroke-width=".25"/>
<!-- layer: XREF -->
<g fill="none" stroke="#000" stroke-width=".25">
<path d="M5.2 10.2h.3M5.2 10.1a1.12 1.12 0 0 1 .1-1.4h.2a1.5 1.5 0 0 1 0 1.4M5.2 13.8l.1-.1a1.08 1.08 0 0 1 0 1.6l-.1-.1a1.47 1.47 0 0 1 0-1.4zM6.5 8.7l-.3 .2M6.5 13.8l-.3 .2M6.6 8.7a.35 .35 0 0 1 .3 .5M6.6 13.7a.35 .35 0 0 1 .3 .6M6.9 9.2l-.7 1h.7M6.9 14.3l-.7 1h.7M7.4 10.1v.1M7.4 15.2v.1M8.3 8.7l-.3 .2"/>
<path d="M8.3 13.8l-.3 .2M8.6 9.2l-.6 1h.7M8.6 14.3l-.6 1h.7"/>
</g>
<g font-size="9.3">
<text x="65.3" y="58.6" transform="rotate(-90 65.3 58.6)">Y0</text>
<text x="65.3" y="133" transform="rotate(-90 65.3 133)">Y20</text>
</g>
<g font-size="8.8">
<text x="43.7" y="41.6" transform="rotate(-90 43.7 41.6)">C0</text>
<text x="43.7" y="117.1" transform="rotate(-90 43.7 117.1)">C0</text>
</g>
<text font-size="6.6" x="16.9" y="132.6" transform="rotate(-90 16.9 132.6)">DELTA DVP</text>
<g font-size="6.2">
<text x="10.2" y="15.5">0V</text>
<text x="147.8" y="15.2">0V</text>
<text x="90.3" y="57.5">Y1</text>
<text x="157.7" y="57.5" transform="rotate(-90 157.7 57.5)">Y3</text>
<text x="220.1" y="57.5" transform="rotate(-90 220.1 57.5)">Y5</text>
<text x="95.2" y="133" transform="rotate(-90 95.2 133)">Y21</text>
<text x="157.7" y="133" transform="rotate(-90 157.7 133)">Y23</text>
<text x="220.1" y="133" transform="rotate(-90 220.1 133)">Y25</text>
<text x="251.2" y="133" transform="rotate(-90 251.2 133)">Y26</text>
<text x="282.6" y="133" transform="rotate(-90 282.6 133)">Y27</text>
</g>
<g font-size="5.7">
<text x="131.9" y="42" transform="rotate(-90 131.9 42)">C1</text>
<text x="126.3" y="57.5" transform="rotate(-90 126.3 57.5)">Y2</text>
<text x="188.7" y="57.5" transform="rotate(-90 188.7 57.5)">Y4</text>
<text x="126.3" y="133" transform="rotate(-90 126.3 133)">Y22</text>
<text x="188.7" y="133" transform="rotate(-90 188.7 133)">Y24</text>
</g>
<g font-size="4.9">
<text x="12.3" y="9.9">+24V</text>
<text x="77.3" y="146">EA1</text>
<text x="108.3" y="146">EA3</text>
<text x="280.8" y="203.6">03</text>
</g>
<g font-size="4.4">
<text x="115.4" y="3.5">10</text>
<text x="240.6" y="3.5">20</text>
<text x="148.9" y="9.5">+24V</text>
<text x="244.5" y="40.6">BX1</text>
<text x="240.2" y="44.8">FOLARD</text>
<text x="47.6" y="72.3">K1</text>
<text x="78.7" y="72.3">K2</text>
<text x="109.7" y="72.3">K3</text>
<text x="140.8" y="72.3">K4</text>
<text x="172.2" y="72.3">K5</text>
<text x="203.2" y="72.3">K6</text>
<text x="247.6" y="72.3">K9</text>
<text x="47.3" y="145">K7</text>
<text x="87.8" y="149.2">GREEN</text>
<text x="118.9" y="149.2">RED</text>
<text x="141.1" y="145">K8</text>
<text x="115.4" y="209.9">10</text>
<text x="240.6" y="209.9">20</text>
</g>
<g font-size="4">
<text x="257.2" y="37.4">BU</text>
<text x="169.3" y="209.5" transform="rotate(-90 169.3 209.5)">14</text>
<text x="190.9" y="209.5">16</text>
<text x="231.4" y="209.5" transform="rotate(-90 231.4 209.5)">19</text>
<text x="281.5" y="209.5" transform="rotate(-90 281.5 209.5)">23</text>
<text x="290.7" y="209.5">24</text>
</g>
<g font-size="3.5">
<text x="66.3" y="3.2">6</text>
<text x="103.4" y="3.2">9</text>
<text x="128.4" y="3.2">11</text>
<text x="141.1" y="3.2">12</text>
<text x="153.8" y="3.2">13</text>
<text x="166.2" y="3.2">14</text>
<text x="181.3" y="3.2" transform="rotate(-90 181.3 3.2)">15</text>
<text x="190.9" y="3.2">16</text>
<text x="206.4" y="3.2" transform="rotate(-90 206.4 3.2)">17</text>
<text x="215.9" y="3.2">18</text>
<text x="228.2" y="3.2">19</text>
<text x="256.5" y="3.2" transform="rotate(-90 256.5 3.2)">21</text>
<text x="268.8" y="3.2" transform="rotate(-90 268.8 3.2)">22</text>
<text x="278.3" y="3.2">23</text>
<text x="290.7" y="3.2">24</text>
<text x=".7" y="12.7">A</text>
<text x="293.9" y="12.7">A</text>
<text x=".7" y="25">B</text>
<text x="255.1" y="37.4" transform="rotate(-90 255.1 37.4)">BN</text>
<text x=".7" y="50.1">D</text>
<text x="255.1" y="48.7" transform="rotate(-90 255.1 48.7)">BK</text>
<text x=".7" y="87.5">G</text>
<text x=".7" y="99.8">H</text>
<text x=".7" y="124.9">K</text>
<text x=".7" y="149.9">M</text>
<text x="293.9" y="149.9">M</text>
<text x=".7" y="162.3">N</text>
<text x=".7" y="175">P</text>
<text x=".7" y="187.3">Q</text>
<text x="293.9" y="187.3">Q</text>
<text x="131.2" y="209.5" transform="rotate(-90 131.2 209.5)">11</text>
<text x="143.9" y="209.5" transform="rotate(-90 143.9 209.5)">12</text>
<text x="156.6" y="209.5" transform="rotate(-90 156.6 209.5)">13</text>
<text x="181.3" y="209.5" transform="rotate(-90 181.3 209.5)">15</text>
<text x="206.4" y="209.5" transform="rotate(-90 206.4 209.5)">17</text>
<text x="218.7" y="209.5" transform="rotate(-90 218.7 209.5)">18</text>
<text x="256.5" y="209.5" transform="rotate(-90 256.5 209.5)">21</text>
<text x="262.1" y="208.1" transform="rotate(-90 262.1 208.1)">By</text>
<text x="268.8" y="209.5" transform="rotate(-90 268.8 209.5)">22</text>
</g>
</svg>
